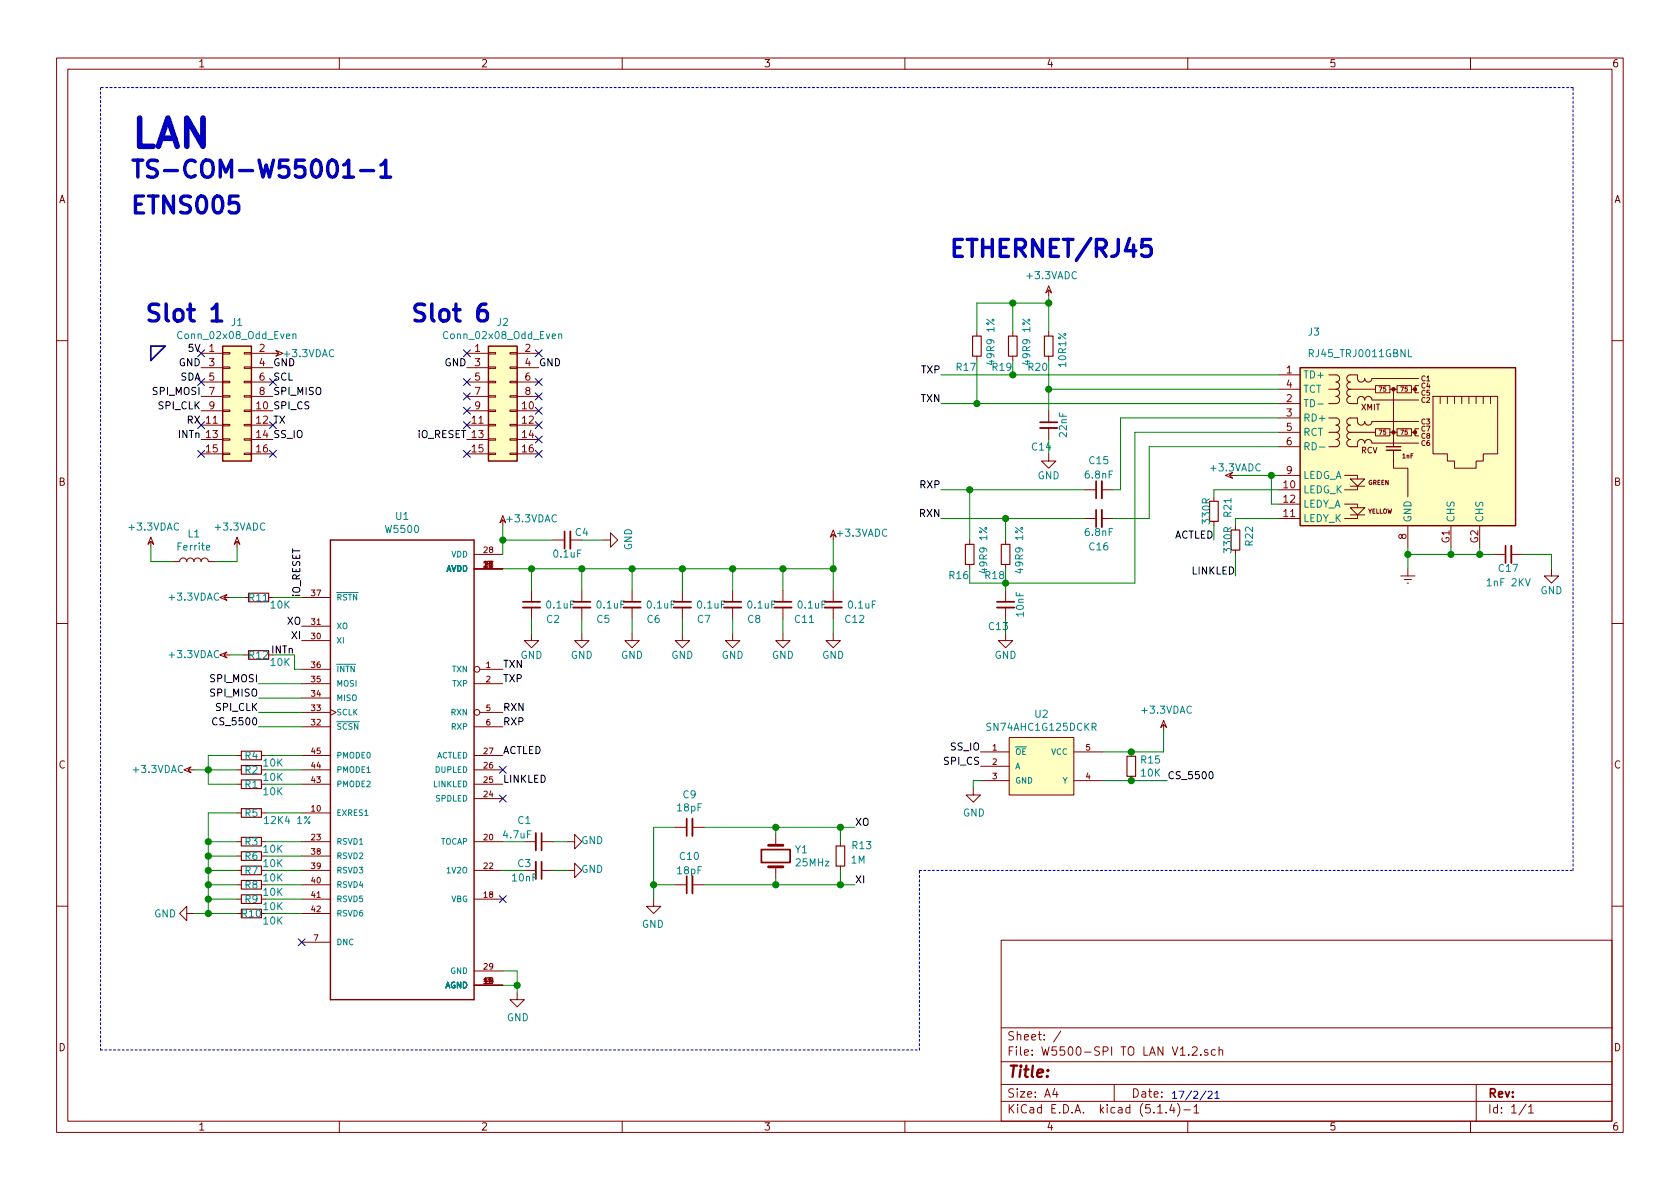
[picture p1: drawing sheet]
<svg xmlns="http://www.w3.org/2000/svg" width="297mm" height="210mm" viewBox="0 0 297 210" stroke-linecap="round" stroke-linejoin="round" font-family="sans-serif">
<g fill="none" stroke="#840000" stroke-width=".18">
<path d="M10 10.3h277v189.9h-277zM12 12.2h273v186.1h-273zM60 10.3v1.9M110 10.3v1.9M160 10.3v1.9M210 10.3v1.9M260 10.3v1.9M172.7 58.7v.7M179.1 58.7v.7M185.4 51.3v1M185.4 50.5l.5 1.3-.5-.5-.5 .5zM185.4 58.7v.7"/>
<path d="M10 60.2h2M35.6 62.5h3.8M35.6 72.6h3.8M35.6 75.2h3.8M35.6 77.7h3.8M35.6 65h3.8M35.6 67.6h3.8M35.6 70.1h3.8M39.4 75.1h1.2v.2h-1.2zM39.4 77.6h1.2v.2h-1.2zM39.4 72.5h1.2v.3h-1.2zM39.4 67.4h1.2v.3h-1.2z"/>
<path d="M39.4 64.9h1.2v.2h-1.2zM39.4 62.4h1.2v.2h-1.2zM39.4 70h1.2v.2h-1.2zM43.2 75.1h1.2v.2h-1.2zM43.2 77.6h1.2v.2h-1.2zM43.2 72.5h1.2v.3h-1.2zM43.2 67.4h1.2v.3h-1.2zM43.2 64.9h1.2v.2h-1.2zM43.2 62.4h1.2v.2h-1.2zM43.2 70h1.2v.2h-1.2zM44.4 62.5h4.9M44.4 72.6h3.9"/>
<path d="M44.4 75.2h3.9M44.4 77.7h3.9M44.4 65h3.9M44.4 67.6h3.9M44.4 70.1h3.9M48.8 62l1.2 .5-1.2 .5 .5-.5zM82.5 62.5h3.9M82.5 72.6h3.9M82.5 75.2h3.9M82.5 77.7h3.9M82.5 65h3.9M82.5 67.6h3.9"/>
<path d="M82.5 70.1h3.9M86.4 75.1h1.2v.2h-1.2zM86.4 77.6h1.2v.2h-1.2zM86.4 72.5h1.2v.3h-1.2zM86.4 67.4h1.2v.3h-1.2zM86.4 64.9h1.2v.2h-1.2zM86.4 62.4h1.2v.2h-1.2zM86.4 70h1.2v.2h-1.2zM90.2 75.1h1.2v.2h-1.2zM90.2 77.6h1.2v.2h-1.2zM90.2 72.5h1.2v.3h-1.2zM90.2 67.4h1.2v.3h-1.2z"/>
<path d="M90.2 64.9h1.2v.2h-1.2zM90.2 62.4h1.2v.2h-1.2zM90.2 70h1.2v.2h-1.2zM91.4 62.5h3.8M91.4 72.6h3.8M91.4 75.2h3.8M91.4 77.7h3.8M91.4 65h3.8M91.4 67.6h3.8M91.4 70.1h3.8M172.7 63v.7M179.1 63v.7"/>
<path d="M185.4 63v.7M185.4 72.6v2.1M185.4 75.7v2M226.1 76.4h3.8M226.1 68.8h3.8M226.1 79h3.8M226.1 73.9h3.8M226.1 71.4h3.8M226.1 66.3h3.8M234.9 73.9h1.3a.63 .63 0 0 1 .7 .6 .63 .63 0 0 1-.7 .7 .63 .63 0 0 1 .7 .6 .63 .63 0 0 1-.7 .6M234.9 66.3h1.3a.63 .63 0 0 1 .7 .6 .63 .63 0 0 1-.7 .7 .63 .63 0 0 1 .7 .6 .63 .63 0 0 1-.7 .6M234.9 76.4h1.3"/>
<path d="M234.9 68.8h1.3M236.2 76.4a.63 .63 0 0 1 .7 .7 .63 .63 0 0 1-.7 .6 .63 .63 0 0 1 .7 .7 .63 .63 0 0 1-.7 .6h-1.3M236.2 68.8a.63 .63 0 0 1 .7 .7 .63 .63 0 0 1-.7 .6 .63 .63 0 0 1 .7 .6 .63 .63 0 0 1-.7 .7h-1.3M238.8 76.4a.63 .63 0 0 0-.7 .7 .63 .63 0 0 0 .7 .6 .63 .63 0 0 0-.7 .7 .63 .63 0 0 0 .7 .6h1.2v-.6a.63 .63 0 0 1 .7-.7 .63 .63 0 0 1 .6 .7 .63 .63 0 0 1 .6-.7 .63 .63 0 0 1 .7 .7h8.2M238.8 68.8a.63 .63 0 0 0-.7 .7 .63 .63 0 0 0 .7 .6 .63 .63 0 0 0-.7 .6 .63 .63 0 0 0 .7 .7h1.2v-.7a.63 .63 0 0 1 .7-.6 .63 .63 0 0 1 .6 .6 .63 .63 0 0 1 .6-.6 .63 .63 0 0 1 .7 .6h8.2M238.8 76.4h4.4M238.8 68.8h4.4M243.2 75.8h2.5v1.3h-2.5zM243.2 68.2h2.5v1.3h-2.5zM245.7 76.4h1.3M245.7 68.8h1.3M246.4 79.6v3.2h2.5v5.1"/>
<path d="M246.4 68.8v10.2M247 75.8h2.6v1.3h-2.6zM247 68.2h2.6v1.3h-2.6zM249.6 76.4h.6M249.6 68.8h.6M250.8 74.5h-8.2a.63 .63 0 0 1-.7 .7 .63 .63 0 0 1-.6-.7 .63 .63 0 0 1-.6 .7 .63 .63 0 0 1-.7-.7v-.6h-1.2a.63 .63 0 0 0-.7 .6 .63 .63 0 0 0 .7 .7 .63 .63 0 0 0-.7 .6 .63 .63 0 0 0 .7 .6M250.8 66.9h-8.2a.63 .63 0 0 1-.7 .7 .63 .63 0 0 1-.6-.7 .63 .63 0 0 1-.6 .7 .63 .63 0 0 1-.7-.7v-.6h-1.2a.63 .63 0 0 0-.7 .6 .63 .63 0 0 0 .7 .7 .63 .63 0 0 0-.7 .6 .63 .63 0 0 0 .7 .6M250.8 75.8h-.6v1.3h.6M250.8 68.2h-.6v1.3h.6M253.4 70.1h11.4v10.2h-2.5v1.2h-1.3v1.3h-3.8v-1.3h-1.3v-1.2h-2.5zM254.6 70.1v1.3M255.9 70.1v1.3"/>
<path d="M257.2 70.1v1.3M258.4 70.1v1.3M259.7 70.1v1.3M261 70.1v1.3M262.3 70.1v1.3M263.5 70.1v1.3M285 60.2h2M26.7 95.8v1M26.7 95l.5 1.3-.5-.5-.5 .5zM30.5 99.3h1.2a.63 .63 0 0 1 .7-.6 .63 .63 0 0 1 .6 .6 .63 .63 0 0 1 .7-.6 .63 .63 0 0 1 .6 .6 .63 .63 0 0 1 .6-.6 .63 .63 0 0 1 .7 .6 .63 .63 0 0 1 .6-.6 .63 .63 0 0 1 .6 .6h1.3M35.6 80.3h3.8M39.4 80.1h1.2v.3h-1.2z"/>
<path d="M41.9 95.8v1M41.9 95l.5 1.3-.5-.5-.5 .5zM43.2 80.1h1.2v.3h-1.2zM44.4 80.3h3.9M82.5 80.3h3.9M83.8 98h5.1M85.6 99.3h.4l.2 .2-.7 .8h.7M86.4 80.1h1.2v.3h-1.2zM88.9 91.9v1.1M88.9 91.2l.5 1.3-.5-.6-.5 .6zM90.2 80.1h1.2v.3h-1.2zM91.4 80.3h3.8"/>
<path d="M97.8 95.5h2M100.8 95.5h2.1M106.7 95.5h1.2v-1.3l1.3 1.3-1.3 1.3v-1.3M147.3 94.5v1M147.3 93.7l.5 1.3-.5-.5-.5 .5zM171.4 95.5v.8M171.4 99.8v.8M177.8 95.5v.8M177.8 99.8v.8M185.4 80.3v1.2h-1.3l1.3 1.3 1.3-1.3h-1.3M191.8 86.6h2M191.8 91.7h2"/>
<path d="M194.8 86.6h2M194.8 91.7h2M214.6 87.9v.7M214.6 92.2v.8M216.7 84.1l1.2-.5-.5 .5 .5 .5zM217.4 84.1h1M218.4 93v.7M218.4 97.3v.7M226.1 86.6h3.8M226.1 91.7h3.8M226.1 89.1h3.8M226.1 84.1h3.8"/>
<path d="M237.7 89.1h2.3v.7M237.7 84.1h2.3v.6M238.8 84.7h2.5l-1.3 1.3zM238.8 89.8h2.5l-1.3 1.3zM238.8 91.1h2.5M238.8 86h2.5M240 91.1v.6h-2.3M240 86v.6h-2.3M248.9 93v3.8M256.5 93v3.8M261.6 93v3.8M264.2 98h2"/>
<path d="M267.2 98h2M10 110.3h2M38.9 105.7l1.2-.5-.5 .5 .5 .5zM38.9 115.8l1.2-.5-.5 .5 .5 .5zM39.6 105.7h1M39.6 115.8h1M43.2 105.7h.7M43.2 115.8h.7M47.5 105.7h.8M47.5 115.8h.8M53.3 105.7h5.1M53.3 118.4h5.1"/>
<path d="M53.3 113.3h5.1M53.3 110.7h5.1M83.8 100.6h5.1M84.8 118.4h4.1M94 112v1.3h-1.3l1.3 1.2 1.2-1.2h-1.2M94 104.4v2M94 107.4v2.1M102.9 112v1.3h-1.3l1.3 1.2 1.2-1.2h-1.2M102.9 104.4v2M102.9 107.4v2.1M111.8 112v1.3h-1.3l1.3 1.2 1.2-1.2h-1.2M111.8 104.4v2"/>
<path d="M111.8 107.4v2.1M120.6 112v1.3h-1.2l1.2 1.2 1.3-1.2h-1.3M120.6 104.4v2M120.6 107.4v2.1M129.5 112v1.3h-1.2l1.2 1.2 1.3-1.2h-1.3M129.5 104.4v2M129.5 107.4v2.1M138.4 112v1.3h-1.2l1.2 1.2 1.3-1.2h-1.3M138.4 104.4v2M138.4 107.4v2.1M147.3 112v1.3h-1.3l1.3 1.2 1.3-1.2h-1.3M147.3 104.4v2"/>
<path d="M147.3 107.4v2.1M177.8 112v1.3h-1.3l1.3 1.2 1.3-1.2h-1.3M177.8 104.4v2M177.8 107.4v2.1M247.6 101.8h2.6M248.3 102.5h1.3M248.8 103.1h.2M248.9 100.6v1.2M274.3 100.6v1.2h-1.3l1.3 1.3 1.3-1.3h-1.3M285 110.3h2M32.5 136.1l1.3-.5-.5 .5 .5 .5zM33.3 136.1h1"/>
<path d="M41.9 133.6h.8M41.9 138.7h.8M41.9 136.1h.8M46.2 133.6h.8M53.3 133.6h5.1M53.3 120.9h5.1M53.3 126h5.1M53.3 128.5h5.1M53.3 138.7h5.1M53.3 136.1h5.1M53.3 123.4h5.1M58.4 125.5l1 .5-1 .5"/>
<path d="M83.8 133.6h5.1M83.8 120.9h5.1M83.8 128.5h5.1M83.8 138.7h5.1M83.8 136.1h5.1M84.8 126h4.1M172.1 139.3v1.3h1.3l-1.3 1.3-1.3-1.3h1.3M173.4 133h5M173.4 135.5h5M173.4 138h5M178.4 130.4h11.5v10.2h-11.5zM189.9 133h5"/>
<path d="M189.9 138h5M200 133v.7M200 137.3v.7M205.7 128.1v1.1M205.7 127.4l.5 1.2-.5-.5-.5 .5zM41.9 153.9h.8M41.9 159h.8M41.9 156.5h.8M41.9 151.4h.8M41.9 143.8h.8M41.9 148.8h.8M46.2 143.8h.8"/>
<path d="M46.2 148.8h.8M53.3 153.9h5.1M53.3 159h5.1M53.3 156.5h5.1M53.3 151.4h5.1M53.3 143.8h5.1M53.3 148.8h5.1M83.8 153.9h5.1M83.8 159h5.1M83.8 148.8h5.1M83.8 141.2h5.1M92.7 153.9h2"/>
<path d="M92.7 148.8h2M95.8 153.9h2M95.8 148.8h2M100.3 153.9h1.3v-1.3l1.3 1.3-1.3 1.3v-1.3M100.3 148.8h1.3v-1.2l1.3 1.2-1.3 1.3v-1.3M115.6 159v1.3h-1.3l1.3 1.2 1.2-1.2h-1.2M119.4 146.3h2M119.4 156.5h2M122.4 146.3h2.1M122.4 156.5h2.1M137.2 147.6v1.9M137.2 153.3v1.9"/>
<path d="M148.6 148.8v.8M148.6 153.2v.7M10 160.2h2M33 161.5v-1.2l-1.3 1.2 1.3 1.3v-1.3h1.3M41.9 161.5h.8M53.3 161.5h5.1M53.3 166.6h5.1M83.8 174.2h5.1M83.8 171.7h5.1M91.4 175.5v1.3h1.3l-1.3 1.2-1.2-1.2h1.2M177 166.3h108v32h-108zM285 160.2h2"/>
<path d="M60 198.3v1.9M110 198.3v1.9M160 198.3v1.9M177 194.8h108M177 191.8h108M177 187.8h108M177 181.8h108M186.5 192.5l-.4 1h1M186.8 193v1M187.6 182.3l-1.3 2M197 191.8v3M204.7 196.8h.8"/>
<path d="M206.2 196.7v.1M207.2 195.2l-.4 1.1h.9M207.5 195.8v1M208.2 195.1a1.71 1.71 0 0 1 0 2.3M209.3 196.3h1.2M210 198.3v1.9M210.8 185.3l.2-.2h.4l.3 .4-1 1.1h1M211.1 195.8l.4-.5v1.5M211.1 196.8h.9M212.3 186.5v.1M213.5 185.7a.37 .37 0 0 0-.5 .1v.2l.5 .2 .1 .1-.2 .3-.4-.1M214.9 185.7l-.4-.1-.3 .3v.6l.3 .1 .4-.1"/>
<path d="M215.5 185.7h.1a.37 .37 0 0 1 .6 .1v.8M215.5 185.1v1.5M260 198.3v1.9M261 191.8v6.5M269.8 195.2l-1.2 2M270.3 195.8l.4-.5v1.5M270.3 196.8h.8"/>
<circle cx="84.3" cy="118.4" r=".51"/>
<circle cx="84.3" cy="126" r=".51"/>
</g>
<g fill="none" stroke="#840000" stroke-width=".3">
<path d="M183.9 74.7h3M99.8 94v3M193.8 85.1v3M193.8 90.2v3M266.2 96.5v3.1M92.5 106.4h3M101.3 106.4h3.1M110.2 106.4h3.1M119.1 106.4h3.1M128 106.4h3.1M136.9 106.4h3.1M145.8 106.4h3"/>
<path d="M176.3 106.4h3M95.8 147.3v3.1M95.8 152.4v3M121.4 144.8v3M121.4 154.9v3.1M134.6 150.2h5.1v2.3h-5.1z"/>
</g>
<path d="M135.9 149.5h2.5M135.9 153.3h2.5" fill="none" stroke="#840000" stroke-width=".51"/>
<g fill="none" stroke="#840000" stroke-width=".2">
<path d="M172 59.4h1.5v3.6h-1.5zM178.3 59.4h1.5v3.6h-1.5zM184.7 59.4h1.5v3.6h-1.5zM170.7 96.3h1.5v3.5h-1.5zM177 96.3h1.6v3.5h-1.6zM213.9 88.6h1.5v3.6h-1.5zM217.7 93.7h1.5v3.6h-1.5zM43.9 104.9h3.6v1.5h-3.6zM43.9 115.1h3.6v1.5h-3.6zM42.7 132.8h3.5v1.6h-3.5zM42.7 137.9h3.5v1.5h-3.5zM42.7 135.4h3.5v1.5h-3.5z"/>
<path d="M199.3 133.7h1.5v3.6h-1.5zM42.7 158.2h3.5v1.6h-3.5zM42.7 155.7h3.5v1.5h-3.5zM42.7 153.2h3.5v1.5h-3.5zM42.7 150.6h3.5v1.5h-3.5zM42.7 148.1h3.5v1.5h-3.5zM42.7 143h3.5v1.5h-3.5zM147.8 149.6h1.6v3.6h-1.6zM42.7 160.8h3.5v1.5h-3.5z"/>
</g>
<g fill="none" stroke="#840000" stroke-width=".33">
<path d="M183.9 75.7h3M100.8 94v3M194.8 85.1v3M194.8 90.2v3M267.2 96.5v3.1M92.5 107.4h3M101.3 107.4h3.1M110.2 107.4h3.1M119.1 107.4h3.1M128 107.4h3.1M136.9 107.4h3.1M145.8 107.4h3"/>
<path d="M176.3 107.4h3M94.7 147.3v3.1M94.7 152.4v3M122.4 144.8v3M122.4 154.9v3.1"/>
</g>
<g fill="#ffffc2" stroke="#ffffc2" stroke-width=".18">
<path d="M86.4 61.2h5v20.3h-5z"/>
<path d="M229.9 65h38.1v28h-38.1z"/>
<path d="M178.4 130.4h11.5v10.2h-11.5z"/>
<path d="M39.4 61.2h5v20.3h-5z"/>
</g>
<path d="M39.4 61.2h5v20.3h-5zM86.4 61.2h5v20.3h-5zM229.9 65h38.1v28h-38.1zM245.1 79.6h2.5M245.1 79h2.5M58.4 95.5h25.4v81.3h-25.4z" fill="none" stroke="#840000" stroke-width=".25"/>
<path d="M51.8 59.2l.2-.2 .3 .1v.8M51.8 59v.9M98.8 59.2l.2-.2 .3 .1v.8M98.8 59v.9M233 71.4h1M233.3 79.1h1M249 61.8v1.3h.6" fill="none" stroke="#008484" stroke-width=".18"/>
<g fill="#840000" stroke="#840000" stroke-width=".25">
<circle cx="246.4" cy="76.4" r=".25"/>
<circle cx="246.4" cy="68.8" r=".25"/>
<circle cx="250.2" cy="76.4" r=".25"/>
<circle cx="250.2" cy="68.8" r=".25"/>
</g>
<path d="M17.8 15.5v170.2M278.1 15.5h-260.3M162.6 153.9h115.5M278.1 153.9v-138.4M17.8 185.7h144.8M162.6 185.7v-31.8" fill="none" stroke="#0000c2" stroke-width=".18" stroke-dasharray=".4 .4"/>
<path d="M26.7 61.2h2.5l-2.5 2.5z" fill="none" stroke="#000084" stroke-width=".3"/>
<g fill="none" stroke="#008400" stroke-width=".18">
<path d="M179.1 53.6v5.1M185.4 52.3v6.4M185.4 53.6h-12.7v5.1M166.4 71.4h59.7M166.4 66.3h59.7M172.7 63.7v7.7M179.1 63.7v2.6M185.4 63.7v8.9M185.4 77.7v2.6M185.4 68.8h40.7M226.1 79h-22.9v12.7h-6.4M226.1 76.4h-25.4v26.7h-29.3v-2.5"/>
<path d="M226.1 73.9h-28v12.7h-1.3M26.7 96.8v2.5h3.8M41.9 96.8v2.5h-3.8M88.9 93v5M88.9 95.5h8.9M102.9 95.5h3.8M147.3 95.5v8.9M166.4 91.7h25.4M166.4 86.6h25.4M171.4 86.6v8.9M177.8 91.7v3.8M214.6 93v2.5"/>
<path d="M218.4 84.1h7.7M218.4 98v3.8M224.8 84.1v5h1.3M226.1 91.7h-7.7v1.3M226.1 86.6h-11.5v1.3M248.9 98h15.3M248.9 96.8v3.8M256.5 96.8v1.2M261.6 96.8v1.2M269.2 98h5.1v2.6M40.6 115.8h2.6M40.6 105.7h2.6"/>
<path d="M48.3 115.8h3.8v2.6h1.2M48.3 105.7h5M88.9 100.6h58.4M94 100.6v3.8M94 109.5v2.5M102.9 100.6v3.8M102.9 109.5v2.5M111.8 100.6v3.8M111.8 109.5v2.5M120.6 100.6v3.8M120.6 109.5v2.5M129.5 100.6v3.8"/>
<path d="M129.5 109.5v2.5M138.4 100.6v3.8M138.4 109.5v2.5M147.3 109.5v2.5M177.8 100.6v3.8M177.8 109.5v2.5M34.3 136.1h7.6M41.9 133.6h-5.1v5.1h5.1M45.7 120.9h7.6M45.7 123.4h7.6M45.7 126h7.6M45.7 128.5h7.6"/>
<path d="M47 133.6h6.3M47 138.7h6.3M47 136.1h6.3M173.4 138h-1.3v1.3M194.9 138h11.5M205.7 129.2v3.8h-10.8M36.8 148.8h5.1M36.8 156.5h5.1M36.8 153.9h5.1M36.8 151.4h5.1M36.8 159h5.1M41.9 143.8h-5.1v17.7"/>
<path d="M47 148.8h6.3M47 156.5h6.3M47 143.8h6.3M47 153.9h6.3M47 151.4h6.3M47 159h6.3M88.9 148.8h3.8M88.9 153.9h3.8M97.8 148.8h2.5M97.8 153.9h2.5M115.6 156.5h3.8M119.4 146.3h-3.8v12.7"/>
<path d="M124.5 146.3h26.6M124.5 156.5h26.6M137.2 146.3v1.3M137.2 155.2v1.3M148.6 146.3v2.5M148.6 153.9v2.6M34.3 161.5h7.6M47 161.5h6.3M88.9 174.2h2.5M88.9 171.7h2.5v3.8"/>
</g>
<path d="M38.4 127a.6 .6 0 0 0-.9 .5 .6 .6 0 0 0 .6 .7l.3-.1M213.9 136.6l.2-.2a.69 .69 0 0 1 .4 .7 .69 .69 0 0 1-.4 .6l-.2-.1-.1-.4z" fill="none" stroke="#000" stroke-width=".18"/>
<path d="M60.8 29.2l.3-.2 .5-.7v3M60.8 31.3h1.7M63.8 30.2h2.3M67.3 29.2l.3-.2 .6-.7v3M67.3 31.3h1.8M37.5 54.6l.3-.1 .6-.7v3M37.5 56.8h1.7M85.9 53.8a1.19 1.19 0 0 0-1.4 1.2v1.2l.1 .3 .4 .3h.6l.5-.3 .1-1-.3-.5-.9-.1-.4 .3-.1 .3M203.4 42.3h-1.4l-.1 1.5 .4-.3h.7l.3 .1 .3 .4-.2 1.1-.4 .2h-.7l-.4-.2" fill="none" stroke="#0000c2" stroke-width=".61"/>
<path d="M213.2 192.9l-1 1.6M213.6 193.1l.5-.1 .2 .3v.2l-.8 .7h.8M214.8 193.3l.4-.3v1.2M214.8 194.2h.7" fill="none" stroke="#0000c2" stroke-width=".18"/>
<g fill="#008400" stroke="#008400" stroke-width=".25">
<circle cx="138.4" cy="100.6" r=".51"/>
<circle cx="171.5" cy="86.6" r=".51"/>
<circle cx="177.8" cy="91.7" r=".51"/>
<circle cx="111.8" cy="100.6" r=".51"/>
<circle cx="120.7" cy="100.6" r=".51"/>
<circle cx="36.8" cy="161.5" r=".51"/>
<circle cx="177.8" cy="103.1" r=".51"/>
<circle cx="36.8" cy="148.8" r=".51"/>
<circle cx="137.2" cy="156.5" r=".51"/>
<circle cx="36.8" cy="151.4" r=".51"/>
<circle cx="91.4" cy="174.2" r=".51"/>
<circle cx="102.9" cy="100.6" r=".51"/>
<circle cx="147.3" cy="100.6" r=".51"/>
<circle cx="129.5" cy="100.6" r=".51"/>
<circle cx="94" cy="100.6" r=".51"/>
<circle cx="36.8" cy="136.1" r=".51"/>
<circle cx="256.5" cy="98" r=".51"/>
<circle cx="185.4" cy="53.6" r=".51"/>
<circle cx="261.6" cy="98" r=".51"/>
<circle cx="88.9" cy="95.5" r=".51"/>
<circle cx="36.8" cy="159" r=".51"/>
<circle cx="36.8" cy="156.5" r=".51"/>
<circle cx="248.9" cy="98" r=".51"/>
<circle cx="36.8" cy="153.9" r=".51"/>
<circle cx="179.1" cy="53.6" r=".51"/>
<circle cx="172.7" cy="71.4" r=".51"/>
<circle cx="179.1" cy="66.3" r=".51"/>
<circle cx="200" cy="133" r=".51"/>
<circle cx="200" cy="138" r=".51"/>
<circle cx="185.4" cy="68.8" r=".51"/>
<circle cx="137.2" cy="146.3" r=".51"/>
<circle cx="148.6" cy="156.5" r=".51"/>
<circle cx="148.6" cy="146.3" r=".51"/>
<circle cx="115.6" cy="156.5" r=".51"/>
<circle cx="224.8" cy="84.1" r=".51"/>
</g>
<g fill="none" stroke="#000084" stroke-width=".18">
<path d="M35 79.6l1.2 1.3M35 74.6l1.2 1.2M35 61.9l1.2 1.2M35 66.9l1.2 1.3M36.2 79.6l-1.2 1.3M36.2 74.6l-1.2 1.2M36.2 66.9l-1.2 1.3M36.2 61.9l-1.2 1.2M47.7 74.6l1.2 1.2M47.7 66.9l1.2 1.3M47.7 79.6l1.2 1.3M48.9 66.9l-1.2 1.3"/>
<path d="M48.9 74.6l-1.2 1.2M48.9 79.6l-1.2 1.3M81.9 74.6l1.3 1.2M81.9 66.9l1.3 1.3M81.9 61.9l1.3 1.2M81.9 72l1.3 1.2M81.9 79.6l1.3 1.3M81.9 69.5l1.3 1.2M83.2 74.6l-1.3 1.2M83.2 66.9l-1.3 1.3M83.2 61.9l-1.3 1.2M83.2 72l-1.3 1.2"/>
<path d="M83.2 79.6l-1.3 1.3M83.2 69.5l-1.3 1.2M94.6 74.6l1.3 1.2M94.6 66.9l1.3 1.3M94.6 79.6l1.3 1.3M94.6 69.5l1.3 1.2M94.6 72l1.3 1.2M94.6 77.1l1.3 1.2M94.6 61.9l1.3 1.2M95.9 61.9l-1.3 1.2M95.9 74.6l-1.3 1.2M95.9 66.9l-1.3 1.3"/>
<path d="M95.9 69.5l-1.3 1.2M95.9 72l-1.3 1.2M95.9 77.1l-1.3 1.2M95.9 79.6l-1.3 1.3M88.3 135.5l1.2 1.2M89.5 135.5l-1.2 1.2M88.3 140.6l1.2 1.2M88.3 158.4l1.2 1.2M89.5 140.6l-1.2 1.2M89.5 158.4l-1.2 1.2M52.7 166l1.2 1.2M53.9 166l-1.2 1.2"/>
</g>
<text font-size="7" fill="#0000c2" x="22.9" y="26.1">LAN</text>
<g font-size="4.2" fill="#0000c2">
<text x="22.9" y="31.5">TS-COM-W55001-1</text>
<text x="22.9" y="37.8">ETNS005</text>
<text x="167.6" y="45.5">ETHERNET/RJ45</text>
<text x="25.4" y="56.9">Slot 1</text>
<text x="72.4" y="56.9">Slot 6</text>
</g>
<text font-size="2.8" fill="#840000" x="178" y="190.5">Title:</text>
<g font-size="2.1" fill="#840000">
<text x="178" y="184">Sheet: /</text>
<text x="178" y="186.7">File: W5500-SPI TO LAN V1.2.sch</text>
<text x="178" y="196.9">KiCad E.D.A. kicad (5.1.4)-1</text>
<text x="178" y="194.1">Size: A4</text>
<text x="200" y="194.1">Date:</text>
<text x="263" y="194.1">Rev:</text>
<text x="263" y="196.9">Id: 1/1</text>
</g>
<g font-size="1.8" fill="#840000">
<text x="35" y="11.9">1</text>
<text x="85" y="11.9">2</text>
<text x="135" y="11.9">3</text>
<text x="185" y="11.9">4</text>
<text x="235" y="11.9">5</text>
<text x="285" y="11.9">6</text>
<text x="10.4" y="35.9">A</text>
<text x="285.4" y="35.9">A</text>
<text x="37" y="62.2">1</text>
<text x="37" y="64.8">3</text>
<text x="45.9" y="62.2">2</text>
<text x="45.9" y="64.8">4</text>
<text x="84" y="62.2">1</text>
<text x="84" y="64.8">3</text>
<text x="92.9" y="62.2">2</text>
<text x="92.9" y="64.8">4</text>
<text x="37" y="67.3">5</text>
<text x="37" y="69.8">7</text>
<text x="45.9" y="67.3">6</text>
<text x="45.9" y="69.8">8</text>
<text x="84" y="67.3">5</text>
<text x="84" y="69.8">7</text>
<text x="92.9" y="67.3">6</text>
<text x="92.9" y="69.8">8</text>
<text x="227.5" y="66">1</text>
<text x="227.5" y="71.1">2</text>
<text x="227.5" y="68.6">4</text>
<text x="37" y="72.4">9</text>
<text x="83.5" y="74.9">11</text>
<text x="84" y="72.4">9</text>
<text x="92.4" y="72.4">10</text>
<text x="92.4" y="74.9">12</text>
<text x="92.4" y="77.5">14</text>
<text x="227.5" y="73.7">3</text>
<text x="227.5" y="76.2">5</text>
<text x="36.5" y="80">15</text>
<text x="45.4" y="80">16</text>
<text x="83.5" y="80">15</text>
<text x="92.4" y="80">16</text>
<text x="227.5" y="78.7">6</text>
<text x="227.5" y="83.8">9</text>
<text x="10.4" y="85.9">B</text>
<text x="227" y="86.4">10</text>
<text x="227" y="88.9">12</text>
<text x="285.4" y="85.9">B</text>
<text x="227" y="91.4">11</text>
<text x="248.7" y="95.3" transform="rotate(-90 248.7 95.3)">8</text>
<text x="256.3" y="96" transform="rotate(-90 256.3 96)">G1</text>
<text x="261.4" y="96" transform="rotate(-90 261.4 96)">G2</text>
<text x="10.4" y="135.9">C</text>
<text x="46.6" y="135.6">10K</text>
<text x="285.4" y="135.9">C</text>
<text x="46.6" y="161">10K</text>
<text x="10.4" y="185.9">D</text>
<text x="285.4" y="185.9">D</text>
<text x="35" y="199.9">1</text>
<text x="85" y="199.9">2</text>
<text x="135" y="199.9">3</text>
<text x="185" y="199.9">4</text>
<text x="235" y="199.9">5</text>
<text x="285" y="199.9">6</text>
</g>
<g font-size="1.8" fill="#008484">
<text x="181.7" y="49.4">+3.3VADC</text>
<text x="31.9" y="60">Conn_02x08_Odd_Even</text>
<text x="40.9" y="57.7">J1</text>
<text x="78.8" y="60">Conn_02x08_Odd_Even</text>
<text x="87.9" y="57.7">J2</text>
<text x="231.3" y="59.4">J3</text>
<text x="50.4" y="63.2">+3.3VDAC</text>
<text x="169.2" y="65.6">R17</text>
<text x="175.5" y="65.6">R19</text>
<text x="175.8" y="64.1" transform="rotate(-90 175.8 64.1)">49R9 1%</text>
<text x="181.9" y="65.6">R20</text>
<text x="182.2" y="64.1" transform="rotate(-90 182.2 64.1)">49R9 1%</text>
<text x="188.5" y="64.8" transform="rotate(-90 188.5 64.8)">10R1%</text>
<text x="231.7" y="63.2">RJ45_TRJ0011GBNL</text>
<text x="230.4" y="66.9">TD+</text>
<text x="230.4" y="69.5">TCT</text>
<text x="188.6" y="77.2" transform="rotate(-90 188.6 77.2)">22nF</text>
<text x="230.4" y="72">TD-</text>
<text x="230.4" y="74.5">RD+</text>
<text x="230.4" y="77.1">RCT</text>
<text x="182.5" y="79.7">C14</text>
<text x="192.7" y="82.1">C15</text>
<text x="214.2" y="83.4">+3.3VADC</text>
<text x="230.4" y="79.6">RD-</text>
<text x="183.5" y="84.8">GND</text>
<text x="192" y="84.6">6.8nF</text>
<text x="230.4" y="87.2">LEDG_K</text>
<text x="230.4" y="89.8">LEDY_A</text>
<text x="230.4" y="84.7">LEDG_A</text>
<text x="22.9" y="93.8">+3.3VDAC</text>
<text x="33.3" y="95">L1</text>
<text x="38.2" y="93.8">+3.3VADC</text>
<text x="68.3" y="94.3">W5500</text>
<text x="70" y="91.9">U1</text>
<text x="89.7" y="92.4">+3.3VDAC</text>
<text x="101.8" y="94.8">C4</text>
<text x="148.2" y="94.9">+3.3VADC</text>
<text x="192" y="94.8">6.8nF</text>
<text x="213.9" y="92.5" transform="rotate(-90 213.9 92.5)">330R</text>
<text x="217.7" y="91.4" transform="rotate(-90 217.7 91.4)">R21</text>
<text x="230.4" y="92.3">LEDY_K</text>
<text x="249.6" y="92.5" transform="rotate(-90 249.6 92.5)">GND</text>
<text x="257.2" y="92.5" transform="rotate(-90 257.2 92.5)">CHS</text>
<text x="262.3" y="92.5" transform="rotate(-90 262.3 92.5)">CHS</text>
<text x="31.5" y="97.4">Ferrite</text>
<text x="98" y="98.6">0.1uF</text>
<text x="111.8" y="97.3" transform="rotate(-90 111.8 97.3)">GND</text>
<text x="174.5" y="100.9" transform="rotate(-90 174.5 100.9)">49R9 1%</text>
<text x="180.9" y="100.9" transform="rotate(-90 180.9 100.9)">49R9 1%</text>
<text x="192.7" y="97.3">C16</text>
<text x="217.7" y="97.6" transform="rotate(-90 217.7 97.6)">330R</text>
<text x="221.5" y="96.5" transform="rotate(-90 221.5 96.5)">R22</text>
<text x="265" y="101.1">C17</text>
<text x="30" y="106.2">+3.3VDAC</text>
<text x="44.1" y="106.3">R11</text>
<text x="47.9" y="107.6">10K</text>
<text x="96.7" y="107.6">0.1uF</text>
<text x="105.6" y="107.6">0.1uF</text>
<text x="114.5" y="107.6">0.1uF</text>
<text x="123.4" y="107.6">0.1uF</text>
<text x="132.3" y="107.6">0.1uF</text>
<text x="141.2" y="107.6">0.1uF</text>
<text x="150.1" y="107.6">0.1uF</text>
<text x="167.9" y="102.4">R16</text>
<text x="174.2" y="102.4">R18</text>
<text x="263.2" y="103.7">1nF 2KV</text>
<text x="272.4" y="105.1">GND</text>
<text x="96.7" y="110.2">C2</text>
<text x="105.6" y="110.2">C5</text>
<text x="114.5" y="110.2">C6</text>
<text x="123.3" y="110.2">C7</text>
<text x="132.2" y="110.2">C8</text>
<text x="140.6" y="110.2">C11</text>
<text x="149.5" y="110.2">C12</text>
<text x="174.9" y="111.4">C13</text>
<text x="181" y="109" transform="rotate(-90 181 109)">10nF</text>
<text x="30" y="116.4">+3.3VDAC</text>
<text x="44.1" y="116.5">R12</text>
<text x="47.9" y="117.8">10K</text>
<text x="92" y="116.5">GND</text>
<text x="100.9" y="116.5">GND</text>
<text x="109.8" y="116.5">GND</text>
<text x="118.7" y="116.5">GND</text>
<text x="127.6" y="116.5">GND</text>
<text x="136.5" y="116.5">GND</text>
<text x="145.4" y="116.5">GND</text>
<text x="175.8" y="116.5">GND</text>
<text x="174.8" y="129.2">SN74AHC1G125DCKR</text>
<text x="183" y="126.9">U2</text>
<text x="202" y="126.2">+3.3VDAC</text>
<text x="23.7" y="136.7">+3.3VDAC</text>
<text x="43.3" y="134.3">R4</text>
<text x="43.3" y="136.8">R2</text>
<text x="201.8" y="135">R15</text>
<text x="201.8" y="137.3">10K</text>
<text x="43.3" y="139.4">R1</text>
<text x="46.6" y="140.6">10K</text>
<text x="46.6" y="138.1">10K</text>
<text x="119.8" y="143.5">18pF</text>
<text x="120.8" y="141.2">C9</text>
<text x="43.3" y="149.5">R3</text>
<text x="43.3" y="144.4">R5</text>
<text x="47.2" y="145.7">12K4 1%</text>
<text x="89.1" y="148.3">4.7uF</text>
<text x="91.6" y="145.7">C1</text>
<text x="102.8" y="149.3">GND</text>
<text x="170.3" y="144.4">GND</text>
<text x="43.3" y="154.6">R7</text>
<text x="43.3" y="152.1">R6</text>
<text x="46.6" y="155.9">10K</text>
<text x="46.6" y="153.3">10K</text>
<text x="46.6" y="150.8">10K</text>
<text x="90.7" y="155.9">10nF</text>
<text x="91.6" y="153.3">C3</text>
<text x="102.8" y="154.4">GND</text>
<text x="119.8" y="154.6">18pF</text>
<text x="120.3" y="152.1">C10</text>
<text x="140.6" y="150.9">Y1</text>
<text x="140.9" y="153.2">25MHz</text>
<text x="150.5" y="152.7">1M</text>
<text x="150.7" y="150.2">R13</text>
<text x="43.3" y="159.7">R9</text>
<text x="43.3" y="157.1">R8</text>
<text x="46.6" y="158.4">10K</text>
<text x="27.3" y="162.2">GND</text>
<text x="42.8" y="162.2">R10</text>
<text x="46.6" y="163.5">10K</text>
<text x="113.5" y="164.1">GND</text>
<text x="89.6" y="180.6">GND</text>
</g>
<g font-size="1.8">
<text x="31.6" y="64.8">GND</text>
<text x="33.4" y="62.2">5V</text>
<text x="48.3" y="64.8">GND</text>
<text x="78.6" y="64.8">GND</text>
<text x="95.2" y="64.8">GND</text>
<text x="27.2" y="69.8">SPI_MOSI</text>
<text x="31.8" y="67.3">SDA</text>
<text x="48.3" y="67.3">SCL</text>
<text x="48.3" y="69.8">SPI_MISO</text>
<text x="162.8" y="71.1">TXN</text>
<text x="162.9" y="66">TXP</text>
<text x="28.1" y="72.4">SPI_CLK</text>
<text x="31.6" y="77.5">INTn 13</text>
<text x="33.1" y="74.9">RX 11</text>
<text x="45.4" y="72.4">10 SPI_CS</text>
<text x="45.4" y="74.9">12 TX</text>
<text x="45.4" y="77.5">14 SS_IO</text>
<text x="73.8" y="77.5">iO_RESET 13</text>
<text x="162.7" y="86.4">RXP</text>
<text x="162.6" y="91.4">RXN</text>
<text x="207.5" y="95.2">ACTLED</text>
<text x="210.8" y="101.6">LINKLED</text>
<text x="53.1" y="105.7" transform="rotate(-90 53.1 105.7)">iO_RESET</text>
<text x="50.8" y="110.5">XO</text>
<text x="51.7" y="113">XI</text>
<text x="48.1" y="115.6">INTn</text>
<text x="88.9" y="118.1">TXN</text>
<text x="37.4" y="123.2">SPI_MISO</text>
<text x="37.4" y="120.6">SPI_MOSI</text>
<text x="38.3" y="125.7">SPI_CLK</text>
<text x="88.9" y="120.6">TXP</text>
<text x="88.9" y="125.7">RXN</text>
<text x="38.4" y="128.3">CS_5500</text>
<text x="88.9" y="128.3">RXP</text>
<text x="88.9" y="133.3">ACTLED</text>
<text x="167.1" y="135.2">SPI_CS</text>
<text x="168.1" y="132.7">SS_IO</text>
<text x="206.4" y="137.8">CS_5500</text>
<text x="88.9" y="138.4">LINKLED</text>
<text x="151.1" y="146">XO</text>
<text x="151.1" y="156.2">XI</text>
</g>
<text font-size="1.8" fill="#0000c2" x="207" y="194.3">17/2/21</text>
<g font-size="1.4" fill="#840000">
<text x="240.7" y="72.5">XMIT</text>
<text x="240.6" y="80.2">RCV</text>
<text x="85.6" y="97.8">28</text>
<text x="86" y="100.3">87</text>
<text x="55.1" y="105.4">37</text>
<text x="55.1" y="113">30</text>
<text x="55.1" y="110.5">31</text>
<text x="55.1" y="118.1">36</text>
<text x="86" y="118.1">1</text>
<text x="55.1" y="125.7">33</text>
<text x="55.1" y="120.6">35</text>
<text x="55.1" y="123.2">34</text>
<text x="86" y="120.6">2</text>
<text x="86" y="125.7">5</text>
<text x="55.1" y="128.3">32</text>
<text x="86" y="128.3">6</text>
<text x="55.1" y="133.3">45</text>
<text x="55.1" y="135.9">44</text>
<text x="85.6" y="135.9">26</text>
<text x="85.6" y="133.3">27</text>
<text x="175.5" y="132.7">1</text>
<text x="175.5" y="135.2">2</text>
<text x="175.5" y="137.8">3</text>
<text x="192" y="137.8">4</text>
<text x="192" y="132.7">5</text>
<text x="55.1" y="143.5">10</text>
<text x="55.1" y="138.4">43</text>
<text x="85.6" y="141">24</text>
<text x="85.6" y="138.4">25</text>
<text x="55.1" y="148.6">23</text>
<text x="85.6" y="148.6">20</text>
<text x="55.1" y="151.1">38</text>
<text x="55.1" y="153.7">39</text>
<text x="85.6" y="153.7">22</text>
<text x="55.1" y="156.2">40</text>
<text x="55.1" y="158.7">41</text>
<text x="55.1" y="161.3">42</text>
<text x="85.6" y="158.7">18</text>
<text x="55.5" y="166.4">7</text>
<text x="85.6" y="171.4">29</text>
<text x="86" y="174">99</text>
</g>
<g font-size="1.4" fill="#008484">
<text x="78.8" y="101.1">AVDD</text>
<text x="79.8" y="98.5">VDD</text>
<text x="59.4" y="106.2">RSTN</text>
<text x="59.4" y="113.8">XI</text>
<text x="59.4" y="111.2">XO</text>
<text x="59.4" y="118.9">INTN</text>
<text x="80" y="118.9">TXN</text>
<text x="59.4" y="121.4">MOSI</text>
<text x="59.4" y="123.9">MISO</text>
<text x="80.1" y="121.4">TXP</text>
<text x="59.4" y="129">SCSN</text>
<text x="59.4" y="126.5">SCLK</text>
<text x="79.8" y="126.5">RXN</text>
<text x="79.9" y="129">RXP</text>
<text x="59.4" y="134.1">PMODE0</text>
<text x="59.4" y="136.6">PMODE1</text>
<text x="77" y="136.6">DUPLED</text>
<text x="77.1" y="134.1">ACTLED</text>
<text x="179.5" y="133.5">OE</text>
<text x="179.5" y="136">A</text>
<text x="185.9" y="133.5">VCC</text>
<text x="59.4" y="139.2">PMODE2</text>
<text x="76.7" y="139.2">LINKLED</text>
<text x="77.1" y="141.7">SPDLED</text>
<text x="179.5" y="138.6">GND</text>
<text x="187.9" y="138.6">Y</text>
<text x="59.4" y="144.3">EXRES1</text>
<text x="59.4" y="149.3">RSVD1</text>
<text x="77.9" y="149.3">TOCAP</text>
<text x="59.4" y="151.9">RSVD2</text>
<text x="59.4" y="154.4">RSVD3</text>
<text x="79.2" y="154.4">1V2O</text>
<text x="59.4" y="157">RSVD4</text>
<text x="59.4" y="159.5">RSVD5</text>
<text x="79.7" y="159.5">VBG</text>
<text x="59.4" y="167.1">DNC</text>
<text x="59.4" y="162">RSVD6</text>
<text x="79.7" y="172.2">GND</text>
<text x="78.6" y="174.7">AGND</text>
</g>
<g font-size="1.2" fill="#840000">
<text x="251.3" y="67.4">C1</text>
<text x="251.3" y="71.2">C2</text>
<text x="251.3" y="68.7">C4</text>
<text x="251.3" y="69.9">C5</text>
<text x="251.3" y="75">C3</text>
<text x="251.3" y="76.3">C7</text>
<text x="251.3" y="77.6">C8</text>
<text x="251.3" y="78.8">C6</text>
</g>
<g font-size="1.1" fill="#840000">
<text x="243.9" y="69.2">75</text>
<text x="247.7" y="69.2">75</text>
<text x="243.9" y="76.9">75</text>
<text x="247.7" y="76.9">75</text>
<text x="248" y="81">1nF</text>
<text x="241.9" y="85.7">GREEN</text>
<text x="241.8" y="90.8">YELLOW</text>
</g>
</svg>
